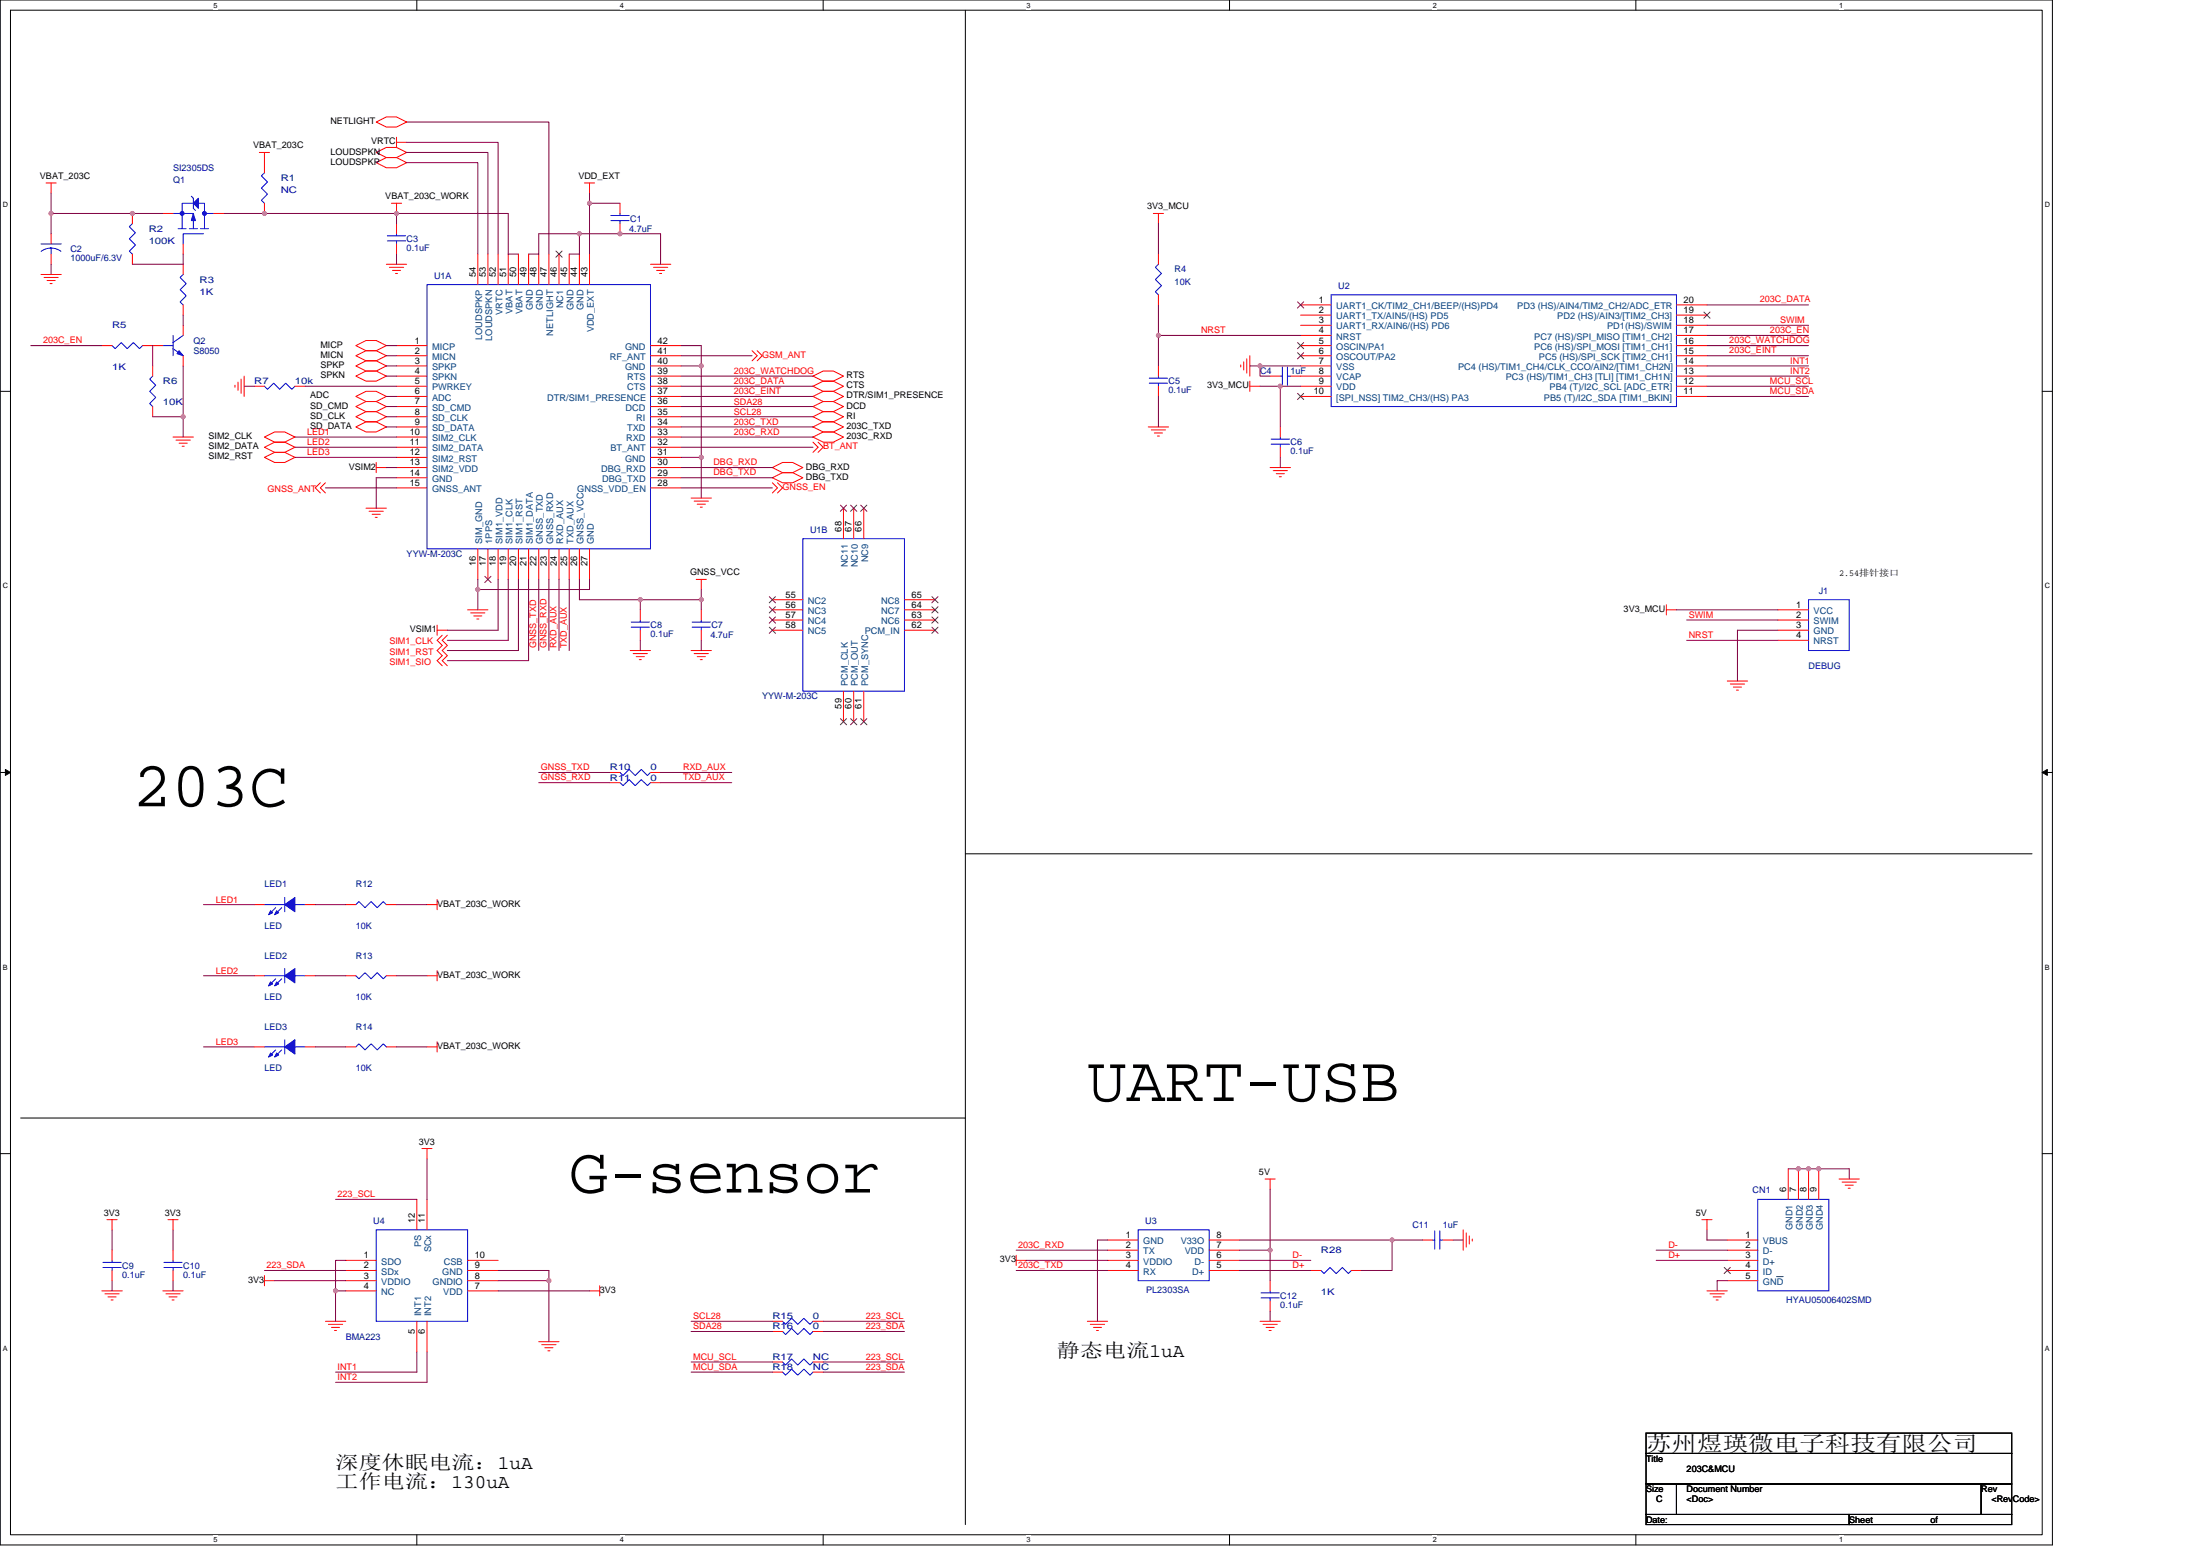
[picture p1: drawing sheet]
<svg xmlns="http://www.w3.org/2000/svg" width="297mm" height="210mm" viewBox="0 0 297 210" stroke-linecap="round" stroke-linejoin="round" font-family="sans-serif">
<path d="M0 0h277.1v208.5h-277.1zM1.4 1.4h274.3v205.7h-274.3z" fill="none" stroke="#000" stroke-width=".14"/>
<g fill="#fff">
<path d="M28.8 .1h.6v1.1h-.6z"/>
<path d="M28.8 207.3h.6v1.1h-.6z"/>
</g>
<path d="M56.3 0v1.4M56.3 207.1v1.4" fill="none" stroke="#000" stroke-width=".14"/>
<g fill="#fff">
<path d="M83.7 .1h.6v1.1h-.6z"/>
<path d="M83.7 207.3h.6v1.1h-.6z"/>
</g>
<path d="M111.1 0v1.4M111.1 207.1v1.4" fill="none" stroke="#000" stroke-width=".14"/>
<g fill="#fff">
<path d="M138.6 .1h.5v1.1h-.5z"/>
<path d="M138.6 207.3h.5v1.1h-.5z"/>
</g>
<path d="M166 0v1.4M166 207.1v1.4" fill="none" stroke="#000" stroke-width=".14"/>
<g fill="#fff">
<path d="M193.4 .1h.6v1.1h-.6z"/>
<path d="M193.4 207.3h.6v1.1h-.6z"/>
</g>
<path d="M220.9 0v1.4M220.9 207.1v1.4" fill="none" stroke="#000" stroke-width=".14"/>
<g fill="#fff">
<path d="M248.3 .1h.6v1.1h-.6z"/>
<path d="M248.3 207.3h.6v1.1h-.6z"/>
<path d="M.4 27.1h.7v1.1h-.7z"/>
<path d="M276.1 27.1h.7v1.1h-.7z"/>
<path d="M.4 78.5h.7v1.1h-.7z"/>
<path d="M276.1 78.5h.7v1.1h-.7z"/>
</g>
<path d="M0 52.8h1.4M275.7 52.8h1.4" fill="none" stroke="#000" stroke-width=".14"/>
<g fill="#fff">
<path d="M.4 130h.6v1.1h-.6z"/>
<path d="M276.1 130h.6v1.1h-.6z"/>
</g>
<path d="M0 104.2h1.4M275.7 104.2h1.4" fill="none" stroke="#000" stroke-width=".14"/>
<path d="M.7 103.8l.7 .4-.7 .4zM275.7 104.2l.7-.4v.8z" fill="#000" stroke="#000" stroke-width=".14"/>
<g fill="#fff">
<path d="M.4 181.4h.6v1.1h-.6z"/>
<path d="M276.1 181.4h.6v1.1h-.6z"/>
</g>
<path d="M130.3 1.4v204.3M130.3 115.2h144.1M0 155.7h1.4M2.8 150.9h127.5M275.7 155.7h1.4M222.2 193.4h49.4v2.7h-49.4zM222.2 196.1h49.4v4.2h-49.4zM222.2 200.3h4.2v4.1h-4.2zM222.2 204.4h27.5v1.3h-27.5zM226.4 200.3h41.1v4.1h-41.1zM249.7 204.4h21.9v1.3h-21.9zM267.5 200.3h4.1v4.1h-4.1z" fill="none" stroke="#000" stroke-width=".14"/>
<g fill="none" stroke="#f00" stroke-width=".14">
<path d="M50.8 16.5l1.4-.7h1.3l1.4 .7-1.4 .6h-1.3zM53.5 19.2h1.4M53.5 18.5v1.4M5.5 37h2.8M5.9 37.4h2M6.2 24.7h1.4M6.4 37.9h1M6.8 38.3h.2M6.9 24.7v1.4M6.9 31.5v1.4M6.9 34.3v1.4M17.9 34.3v1.4"/>
<path d="M17.9 28.8v1.4M22 28.8h1.4M24.7 35.7v1.3M24.7 32.9v1.4M28.8 28.8h1.4M35 20.6h1.4M35.7 20.6v2.7M35.7 27.4v1.4M50.8 20.6l1.4-.7h1.3l1.4 .7-1.4 .7h-1.3zM50.8 21.9l1.4-.6h1.3l1.4 .6-1.4 .7h-1.3zM52.2 35.7h2.7M52.6 36.1h1.9"/>
<path d="M52.8 27.4h1.4M53 36.5h1.1M53.4 36.9h.3M53.5 30.2v1.3M53.5 32.9v1.4M53.5 27.4v1.4M64.5 34.3v4.1M65.9 34.3v4.1M67.3 34.3v4.1M68.6 34.3v4.1M70 34.3v4.1M71.4 34.3v4.1"/>
<path d="M72.7 34.3v4.1M74.1 34.3v4.1M75.5 34.3v4.1M76.9 34.3v4.1M78.2 34.3v4.1M78.9 24.7h1.4M79.6 34.3v4.1M79.6 24.7v1.4M83.7 27.4v1.4M83.7 30.2v1.3M87.8 35.7h2.8M88.2 36.1h2"/>
<path d="M88.7 36.5h1M89.1 36.9h.2M155.7 28.8h1.4M156.4 28.8v1.4M156.4 39.8v1.3M156.4 34.3v1.4M13.8 46.6h1.3M19.2 46.6h2.8M20.6 54.9v1.3M20.6 49.4v1.4M23.4 59h2.7M23.8 59.4h1.9"/>
<path d="M24.2 59.8h1.1M24.7 43.9v1.4M24.7 48v1.4M24.7 41.1v1.4M31.7 52v.3M32.1 51.6v1.1M32.6 51.2v1.9M33 50.8v2.7M34.3 52.1h1.4M35.7 59l1.4-.7h1.3l1.4 .7-1.4 .7h-1.3zM39.8 52.1h1.4M48 53.5l1.4-.7h1.4l1.4 .7-1.4 .7h-1.4z"/>
<path d="M48 46.6l1.4-.6h1.4l1.4 .6-1.4 .7h-1.4zM48 48l1.4-.7h1.4l1.4 .7-1.4 .7h-1.4zM48 49.4l1.4-.7h1.4l1.4 .7-1.4 .7h-1.4zM48 50.8l1.4-.7h1.4l1.4 .7-1.4 .6h-1.4zM48 54.9l1.4-.7h1.4l1.4 .7-1.4 .7h-1.4zM48 56.2l1.4-.6h1.4l1.4 .6-1.4 .7h-1.4zM48 57.6l1.4-.7h1.4l1.4 .7-1.4 .7h-1.4zM53.5 46.6h4.2M53.5 48h4.2M53.5 49.4h4.2M53.5 50.8h4.2M53.5 52.1h4.2"/>
<path d="M53.5 53.5h4.2M53.5 54.9h4.2M53.5 56.2h4.2M53.5 57.6h4.2M53.5 59h4.2M87.8 59h4.1M87.8 57.6h4.1M87.8 56.2h4.1M87.8 54.9h4.1M87.8 53.5h4.1M87.8 52.1h4.1M87.8 50.8h4.1"/>
<path d="M87.8 49.4h4.1M87.8 48h4.1M87.8 46.6h4.1M101.5 47.3l.7 .7-.7 .7M102.2 47.3l.7 .7-.7 .7M109.8 59.7l.7 .7-.7 .6M109.8 59l1.3-.7h1.4l1.4 .7-1.4 .7h-1.4zM109.8 57.6l1.3-.7h1.4l1.4 .7-1.4 .7h-1.4zM109.8 56.2l1.3-.6h1.4l1.4 .6-1.4 .7h-1.4zM109.8 54.9l1.3-.7h1.4l1.4 .7-1.4 .7h-1.4zM109.8 50.8l1.3-.7h1.4l1.4 .7-1.4 .6h-1.4zM109.8 52.1l1.3-.7h1.4l1.4 .7-1.4 .7h-1.4z"/>
<path d="M109.8 53.5l1.3-.7h1.4l1.4 .7-1.4 .7h-1.4zM110.5 59.7l.6 .7-.6 .6M155 57.6h2.8M155.4 58h2M155.9 58.4h1.1M156.3 58.8h.2M156.4 49.4v1.4M156.4 52.1v1.4M167.5 49.2v.3M167.9 48.8v1.1M168.3 48.4v1.9M168.7 48v2.8"/>
<path d="M168.7 52.1h1.4M168.7 51.4v1.4M171.5 50.8h1.4M172.9 57.6v1.4M174.2 50.8h5.5M175.6 41.1h4.1M175.6 42.5h4.1M175.6 43.9h4.1M175.6 45.3h4.1M175.6 46.6h4.1M175.6 48h4.1M175.6 49.4h4.1"/>
<path d="M175.6 52.1h4.1M175.6 53.5h4.1M226.4 41.1h4.1M226.4 42.5h4.1M226.4 43.9h4.1M226.4 45.3h4.1M226.4 46.6h4.1M226.4 48h4.1M226.4 49.4h4.1M226.4 50.8h4.1M226.4 52.1h4.1M226.4 53.5h4.1"/>
<path d="M24.6 60.2h.3M35.7 60.4l1.4-.7h1.3l1.4 .7-1.4 .6h-1.3zM35.7 61.7l1.4-.7h1.3l1.4 .7-1.4 .7h-1.3zM43.3 65.2l-.7 .6 .7 .7M43.9 65.2l-.6 .6 .6 .7M49.4 68.6h2.8M49.8 69h1.9M50.2 69.4h1.1M50.7 69.8h.2M50.8 63.1h1.4M50.8 62.4v1.4M53.5 60.4h4.2"/>
<path d="M53.5 61.7h4.2M53.5 63.1h4.2M53.5 64.5h4.2M53.5 65.8h4.2M64.5 74.1v4.1M65.9 74.1v4.1M67.3 74.1v4.1M68.6 74.1v4.1M70 74.1v4.1M71.4 74.1v4.1M72.7 74.1v4.1M74.1 74.1v4.1"/>
<path d="M75.5 74.1v4.1M76.9 74.1v4.1M78.2 74.1v4.1M79.6 74.1v4.1M87.8 65.8h4.1M87.8 64.5h4.1M87.8 63.1h4.1M87.8 61.7h4.1M87.8 60.4h4.1M93.3 67.2h2.8M93.7 67.6h1.9M94 78.2h1.4"/>
<path d="M94.1 68h1.1M94.5 68.4h.3M94.7 78.2v1.4M104.3 65.2l.7 .6-.7 .7M104.3 64.5l1.4-.7h1.3l1.4 .7-1.4 .7h-1.3zM104.3 63.1l1.4-.7h1.3l1.4 .7-1.4 .7h-1.3zM105 65.2l.7 .6-.7 .7M113.9 68.6v4.1M115.3 68.6v4.1M116.6 68.6v4.1M171.5 63.1h2.7M171.9 63.5h1.9"/>
<path d="M172.3 63.9h1.1M172.7 64.3h.3M172.9 60.4v1.3M59 85h1.4M59 84.4v1.3M59.7 85.7l-.7 .7 .7 .7-.7 .7 .7 .7-.7 .7 .7 .6M60.4 85.7l-.7 .7 .7 .7-.7 .7 .7 .7-.7 .7 .7 .6M63.1 82.3h2.8M63.5 82.7h2M64 83.1h1.1M64.4 83.5h.3M85.1 87.8h2.7"/>
<path d="M85.5 88.2h1.9M85.9 88.6h1.1M86.3 89h.3M86.5 82.3v1.4M86.5 85v1.4M93.3 87.8h2.8M93.7 88.2h1.9M94.1 88.6h1.1M94.5 89h.3M94.7 82.3v1.4M94.7 85v1.4M104.3 80.9h4.1"/>
<path d="M104.3 82.3h4.1M104.3 83.7h4.1M104.3 85h4.1M113.9 93.3v4.1M115.3 93.3v4.1M116.6 93.3v4.1M122.1 85h4.1M122.1 83.7h4.1M122.1 82.3h4.1M122.1 80.9h4.1M225 82.3h1.4M225 81.6v1.4"/>
<path d="M233.2 91.9h2.8M233.6 92.3h1.9M234 92.7h1.1M234.4 93.1h.3M240.1 82.3h4.1M240.1 83.7h4.1M240.1 85h4.1M240.1 86.4h4.1M82.3 105.6h1.4M82.3 104.2h1.4M87.8 105.6h1.4M87.8 104.2h1.4"/>
<path d="M34.3 122.1h1.4M34.3 131.7h1.4M41.2 122.1h1.4M41.2 131.7h1.4M46.7 122.1h1.3M46.7 131.7h1.3M52.2 122.1h1.3M52.2 131.7h1.3M57.7 122.1h1.3M57.7 131.7h1.3M59 121.4v1.4M59 131v1.4"/>
<path d="M34.3 141.3h1.4M41.2 141.3h1.4M46.7 141.3h1.3M52.2 141.3h1.3M57 155h1.3M57.7 141.3h1.3M57.7 155v1.4M59 140.6v1.4M170.8 159.1h1.4M171.5 159.1v1.4M241.4 157.7v4.2M242.8 157.7v4.2"/>
<path d="M244.2 157.7v4.2M245.6 157.7v4.2M248.3 159.1h2.7M248.7 159.5h1.9M249.1 159.9h1.1M13.8 174.2h2.7M14.2 174.6h1.9M14.4 164.6h1.4M14.6 175h1.1M15 175.4h.3M15.1 164.6v1.4M15.1 168.7v1.4"/>
<path d="M15.1 171.4v1.4M22 174.2h2.7M22.4 174.6h1.9M22.7 164.6h1.3M22.8 175h1.1M23.2 175.4h.3M23.4 164.6v1.4M23.4 168.7v1.4M23.4 171.4v1.4M35.7 172.8h1.4M35.7 172.1v1.4M43.9 178.3h2.8"/>
<path d="M44.3 178.7h2M44.8 179.1h1.1M45.2 179.5h.2M46.7 170.1h4.1M46.7 171.4h4.1M46.7 172.8h4.1M46.7 174.2h4.1M56.3 178.3v4.1M56.3 161.9v4.1M57.7 178.3v4.1M57.7 161.9v4.1M63.1 174.2h4.2"/>
<path d="M63.1 172.8h4.2M63.1 171.4h4.2M63.1 170.1h4.2M79.6 174.2h1.4M81 173.5v1.4M104.3 179.7h1.4M104.3 178.3h1.4M109.8 179.7h1.3M109.8 178.3h1.3M137.2 170.1h1.4M137.2 169.4v1.4M146.8 178.3h2.7"/>
<path d="M147.2 178.7h1.9M147.6 179.1h1.1M148 179.5h.3M149.5 167.3h4.2M149.5 168.7h4.2M149.5 170.1h4.2M149.5 171.4h4.2M163.3 171.4h4.1M163.3 170.1h4.1M163.3 168.7h4.1M163.3 167.3h4.1M170.1 178.3h2.8"/>
<path d="M170.5 178.7h2M170.9 179.1h1.1M171.4 179.5h.2M171.5 172.8v1.4M171.5 175.6v1.3M177 171.4h1.3M182.5 171.4h1.3M192.1 167.3h1.3M194.8 167.3h1.4M197.6 166v2.7M198 166.4v1.9M198.4 166.8v1.1"/>
<path d="M198.8 167.2v.3M229.8 164.6h1.4M230.5 174.2h2.7M230.5 164.6v1.4M230.9 174.6h1.9M231.3 175h1.1M231.7 175.4h.3M233.2 167.3h4.1M233.2 168.7h4.1M233.2 170.1h4.1M233.2 171.4h4.1M233.2 172.8h4.1"/>
<path d="M249.5 160.3h.3M72.7 181.1h2.8M73.1 181.5h2M73.6 181.9h1.1M74 182.3h.2M104.3 185.2h1.4M104.3 183.8h1.4M109.8 185.2h1.3M109.8 183.8h1.3"/>
</g>
<g fill="none" stroke="#00f" stroke-width=".14">
<path d="M5.5 32.9h2.8M5.6 33.9a2.24 2.24 0 0 1 1.3-.4 2.24 2.24 0 0 1 1.3 .4M6.9 33.5v.8M17.9 30.2l-.4 .4 .8 .8-.8 .8 .8 .9-.8 .8 .4 .4M23.4 28.8h2.7v2.1M24 30.9h1.1M24.7 37l-.4 .4 .8 .9-.8 .8 .8 .8-.8 .8 .4 .4M25.6 30.9h1.1M25.8 26.5l.3 .3v1.3l.3 .3M26.1 27.4h-1.5v3.5M26.8 27.4h.8v3.5M27.1 30.9h1.1"/>
<path d="M27.5 31.5h-2.8v1.4M27.6 28.8h1.2M35.7 23.3l-.4 .4 .8 .9-.8 .8 .8 .8-.8 .8 .4 .4M52.3 32.5h2.5M52.3 31.8h2.5M53.5 31.5v.3M53.5 32.5v.4M57.7 38.4h30.1v35.7h-30.1zM82.5 29.8h2.4M82.5 29.1h2.4M83.7 28.8v.3M83.7 29.8v.4"/>
<path d="M156.4 35.7l-.4 .4 .8 .8-.8 .8 .8 .8-.8 .9 .4 .4M179.7 39.8h46.7v15.1h-46.7zM15.1 46.6l.4 .5 .9-.9 .8 .9 .8-.9 .8 .9 .4-.5M20.6 50.8l-.4 .4 .8 .8-.8 .8 .8 .8-.8 .9 .4 .4M22 46.6h1.4M23.4 47.1l1.3 .9M23.4 45.3v2.7M24.7 45.3l-1.3 .9M35.7 52.1l.4 .4 .8-.8 .9 .8 .8-.8 .8 .8 .4-.4M155.2 51.7h2.4M155.2 51h2.4M156.4 50.8v.2"/>
<path d="M156.4 51.7v.4M171.6 59.9h2.5M171.6 59.3h2.5M172.9 50.8h.2M172.9 59v.3M172.9 59.9v.5M173.1 49.5v2.5M173.8 50.8h.4M173.8 49.5v2.5M108.4 72.7h13.7v20.6h-13.7zM85.2 84.6h2.5M85.2 83.9h2.5"/>
<path d="M86.5 83.7v.2M86.5 84.6v.4M93.4 84.6h2.5M93.4 83.9h2.5M94.7 83.7v.2M94.7 84.6v.4M244.2 80.9h5.5v6.9h-5.5zM83.7 105.6l.4 .4 .8-.8 .9 .8 .8-.8 .8 .8 .4-.4M83.7 104.2l.4 .5 .8-.9 .9 .9 .8-.9 .8 .9 .4-.5M35.7 122.1h2.7M35.7 131.7h2.7M37.2 122.5l-.8 .8"/>
<path d="M37.2 132.1l-.8 .8M38 122.5l-.8 .8M38 132.1l-.8 .8M38.4 121.1v1.9M38.4 130.7v1.9M39.8 122.1h1.4M39.8 131.7h1.4M48 131.7l.5 .4 .8-.8 .8 .8 .8-.8 .8 .8 .5-.4M48 122.1l.5-.4 .8 .8 .8-.8 .8 .8 .8-.8 .5 .4M35.7 141.3h2.7M37.2 141.7l-.8 .8M38 141.7l-.8 .8"/>
<path d="M38.4 140.3v1.9M39.8 141.3h1.4M48 141.3l.5-.4 .8 .8 .8-.8 .8 .8 .8-.8 .5 .4M13.9 171h2.5M13.9 170.4h2.5M15.1 170.1v.3M15.1 171v.4M22.1 171h2.5M22.1 170.4h2.5M23.4 170.1v.3M23.4 171v.4M50.8 166h12.3v12.3h-12.3z"/>
<path d="M105.7 179.7l.4 .4 .8-.8 .8 .8 .8-.8 .9 .8 .4-.4M105.7 178.3l.4 .4 .8-.8 .8 .8 .8-.8 .9 .8 .4-.4M153.7 166h9.6v6.8h-9.6zM170.3 175.2h2.4M170.3 174.5h2.4M171.5 174.2v.3M171.5 175.2v.4M178.3 171.4l.5 .5 .8-.9 .8 .9 .8-.9 .9 .9 .4-.5M193.4 167.3h.3M193.7 166.1v2.5M194.4 167.3h.4M194.4 166.1v2.5"/>
<path d="M237.3 161.9h9.6v12.3h-9.6zM105.7 185.2l.4 .4 .8-.8 .8 .8 .8-.8 .9 .8 .4-.4M105.7 183.8l.4 .4 .8-.8 .8 .8 .8-.8 .9 .8 .4-.4"/>
</g>
<g fill="#00f" stroke="#00f" stroke-width=".14">
<path d="M24.2 47.3l.5 .7-.8-.3z" fill-rule="evenodd"/>
<path d="M38.4 122.1l1.4-1v1.9z" fill-rule="evenodd"/>
<path d="M36.5 122.9l.3 .3-.5 .2z" fill-rule="evenodd"/>
<path d="M37.4 122.9l.2 .3-.5 .2z" fill-rule="evenodd"/>
<path d="M26.1 27.4l.7-.6v1.3z" fill-rule="evenodd"/>
<path d="M26.1 28.8l.3 1h-.6z" fill-rule="evenodd"/>
<path d="M38.4 131.7l1.4-1v1.9z" fill-rule="evenodd"/>
<path d="M36.5 132.5l.3 .3-.5 .3z" fill-rule="evenodd"/>
<path d="M37.4 132.5l.2 .3-.5 .3z" fill-rule="evenodd"/>
<path d="M38.4 141.3l1.4-1v1.9z" fill-rule="evenodd"/>
<path d="M36.5 142.1l.3 .3-.5 .3z" fill-rule="evenodd"/>
<path d="M37.4 142.1l.2 .3-.5 .3z" fill-rule="evenodd"/>
<circle cx="24.6" cy="28.8" r=".27"/>
<circle cx="27.6" cy="28.8" r=".27"/>
</g>
<g fill="none" stroke="#804000" stroke-width=".14">
<path d="M75.1 33.9l.8 .8M75.9 33.9l-.8 .8M175.2 40.7l.8 .9M175.2 46.2l.8 .9M175.2 47.6l.8 .8M175.2 53.1l.8 .8M176 40.7l-.8 .9M176 46.2l-.8 .9M176 47.6l-.8 .8M176 53.1l-.8 .8M230.1 42.1l.8 .8M230.9 42.1l-.9 .8"/>
<path d="M65.5 77.8l.8 .8M66.3 77.8l-.8 .8M113.5 68.2l.8 .8M114.3 68.2l-.8 .8M114.8 68.2l.9 .8M115.7 68.2l-.9 .8M116.2 68.2l.8 .8M117 68.2l-.8 .8M103.9 80.5l.8 .9M103.9 81.9l.8 .8M103.9 83.3l.8 .8M103.9 84.6l.8 .9"/>
<path d="M104.7 80.5l-.8 .9M104.7 81.9l-.8 .8M104.7 83.3l-.8 .8M104.7 84.6l-.8 .9M113.5 97l.8 .8M114.3 97l-.8 .8M114.8 97l.9 .8M115.7 97l-.9 .8M116.2 97l.8 .8M117 97l-.8 .8M125.8 84.6l.9 .9M125.8 83.3l.9 .8"/>
<path d="M125.8 81.9l.9 .8M125.8 80.5l.9 .9M126.6 84.6l-.8 .9M126.6 83.3l-.8 .8M126.6 81.9l-.8 .8M126.6 80.5l-.8 .9M232.8 171l.8 .9M233.6 171l-.8 .9"/>
</g>
<path d="M239.9 172.3h.9" fill="none" stroke="#004080" stroke-width=".14"/>
<g fill="none" stroke="#800040" stroke-width=".14">
<path d="M54.9 16.5h19.2v17.8M54.9 19.2h12.4v15.1M6.9 35.7v1.3M6.9 26.1v2.7M6.9 28.8h15.1M6.9 28.8v2.7M24.7 34.3v1.4h-6.8M30.2 28.8h23.3M53.5 28.8h15.1v5.5h1.4M53.5 28.8v1.4M53.5 34.3v1.4M54.9 20.6h11v13.7"/>
<path d="M54.9 21.9h9.6v12.4M78.2 31.5h11v4.2M78.2 31.5h-5.5v2.8h-1.3M78.2 31.5v2.8h-1.3M79.6 27.4h4.1M79.6 26.1v1.3M79.6 27.4v6.9M156.4 30.2v4.1M4.2 46.6h9.6M20.6 56.2h4.1M20.6 46.6v2.8M24.7 42.5v1.4"/>
<path d="M24.7 49.4v9.6M33 52.1h1.3M39.8 59h13.7M41.2 52.1h12.3M52.2 53.5h1.3M52.2 46.6h1.3M52.2 48h1.3M52.2 49.4h1.3M52.2 50.8h1.3M52.2 54.9h1.3M52.2 56.2h1.3M52.2 57.6h1.3"/>
<path d="M91.9 50.8h17.9M91.9 46.6h2.8v2.8M91.9 49.4h2.8M91.9 48h9.6M91.9 57.6h17.9M91.9 59h17.9M91.9 52.1h17.9M91.9 56.2h17.9M91.9 53.5h17.9M91.9 54.9h17.9M94.7 49.4v12.3M156.4 41.1v4.2"/>
<path d="M156.4 53.5v4.1M156.4 45.3v4.1M156.4 45.3h19.2M168.7 49.4h1.4M170.1 52.1h2.8M172.9 52.1h2.7M172.9 52.1v5.5M175.6 49.4h-5.5v1.4h1.4M230.5 53.5h13.7M230.5 45.3h13.7M230.5 46.6h13.7M230.5 48h13.7"/>
<path d="M230.5 50.8h13.7M230.5 41.1h13.7M230.5 49.4h13.7M230.5 43.9h13.7M230.5 52.1h13.7M39.8 60.4h13.7M39.8 61.7h13.7M43.9 65.8h9.6M52.2 63.1h1.3M53.5 64.5h-2.7v4.1M64.5 78.2v1.4M64.5 79.6v2.7"/>
<path d="M67.3 78.2v6.8h-6.9M68.6 78.2v8.2h-8.2M70 78.2v9.6h-9.6M71.4 78.2v11h-11M72.7 78.2v9.6M74.1 78.2v9.6M75.5 78.2v9.6M76.9 78.2v9.6M78.2 78.2v2.7h8.3M79.6 78.2v1.4h-15.1M91.9 60.4h17.9M91.9 61.7h2.8"/>
<path d="M91.9 63.1h12.4M91.9 64.5h12.4M91.9 65.8h12.4M94.7 61.7v5.5M94.7 79.6v1.3M172.9 61.7v1.4M86.5 80.9h8.2M86.5 86.4v1.4M86.5 80.9v1.4M94.7 80.9v1.4M94.7 86.4v1.4M226.4 82.3h13.7"/>
<path d="M227.7 83.7h12.4M227.7 86.4h12.4M240.1 85h-5.5v6.9M72.7 104.2h9.6M72.7 105.6h9.6M89.2 105.6h9.6M89.2 104.2h9.6M27.5 131.7h6.8M27.5 122.1h6.8M42.6 131.7h4.1M42.6 122.1h4.1M53.5 122.1h4.2"/>
<path d="M53.5 131.7h4.2M27.5 141.3h6.8M42.6 141.3h4.1M53.5 141.3h4.2M57.7 156.4v5.5M241.4 157.7h8.3v1.4M15.1 172.8v1.4M15.1 166v2.7M23.4 172.8v1.4M23.4 166v2.7M35.7 171.4h11M37.1 172.8h9.6"/>
<path d="M45.3 161.9h11M45.3 174.2v4.1M45.3 174.2h1.4M46.7 170.1h-1.4v4.1M67.3 171.4h6.8v1.4M67.3 172.8h6.8M67.3 174.2h12.3M74.1 172.8v8.3M93.3 178.3h11M93.3 179.7h11M111.1 178.3h11M111.1 179.7h11"/>
<path d="M137.2 168.7h12.3M137.2 171.4h12.3M138.6 170.1h10.9M149.5 167.3h-1.3v11M167.4 167.3h20.6M167.4 168.7h4.1M167.4 171.4h9.6M167.4 170.1h9.6M171.5 160.5v8.2M171.5 176.9v1.4M171.5 168.7v4.1M192.1 167.3h-4.1v4.1h-4.2"/>
<path d="M196.2 167.3h1.4M223.6 168.7h9.6M223.6 170.1h9.6M230.5 166v1.3h2.7M233.2 172.8h-1.4v1.4M56.3 182.4v2.8h-11M57.7 182.4v4.1h-12.4M93.3 183.8h11M93.3 185.2h11M111.1 183.8h11M111.1 185.2h11"/>
</g>
<g fill="#f0f" stroke="#f0f" stroke-width=".14">
<circle cx="78.2" cy="31.5" r=".27"/>
<circle cx="94.7" cy="49.4" r=".27"/>
<circle cx="94.7" cy="61.7" r=".27"/>
<circle cx="79.6" cy="27.4" r=".27"/>
<circle cx="83.7" cy="31.5" r=".27"/>
<circle cx="64.5" cy="79.5" r=".27"/>
<circle cx="245.6" cy="157.7" r=".27"/>
<circle cx="244.2" cy="157.7" r=".27"/>
<circle cx="242.8" cy="157.7" r=".27"/>
<circle cx="35.7" cy="28.8" r=".27"/>
<circle cx="53.5" cy="28.8" r=".27"/>
<circle cx="188" cy="167.3" r=".27"/>
<circle cx="171.5" cy="168.7" r=".27"/>
<circle cx="156.4" cy="45.3" r=".27"/>
<circle cx="172.9" cy="52.1" r=".27"/>
<circle cx="17.9" cy="28.8" r=".27"/>
<circle cx="24.7" cy="56.2" r=".27"/>
<circle cx="6.9" cy="28.8" r=".27"/>
<circle cx="170.1" cy="49.4" r=".27"/>
<circle cx="94.7" cy="80.9" r=".27"/>
<circle cx="86.4" cy="80.9" r=".27"/>
<circle cx="74.1" cy="172.8" r=".27"/>
<circle cx="45.3" cy="174.2" r=".27"/>
</g>
<g font-size="8.8">
<text x="17.9" y="108.8">203C</text>
<text x="146.8" y="148.6">UART-USB</text>
<text x="76.9" y="160.9">G-sensor</text>
</g>
<text font-size="2.9" x="222.2" y="195.8">苏州煜瑛微电子科技有限公司</text>
<g font-size="2.6">
<text x="142.7" y="183.1">静态电流1uA</text>
<text x="45.3" y="198.2">深度休眠电流：1uA</text>
<text x="45.3" y="200.8">工作电流：130uA</text>
</g>
<g font-size="1.2">
<text x="44.6" y="16.7">NETLIGHT</text>
<text x="34.2" y="20">VBAT_203C</text>
<text x="44.6" y="20.9">LOUDSPKN</text>
<text x="44.6" y="22.2">LOUDSPKP</text>
<text x="50.1" y="19.5">VRTC</text>
<text x="5.4" y="24.2">VBAT_203C</text>
<text x="52" y="26.9">VBAT_203C_WORK</text>
<text x="78.1" y="24.2">VDD_EXT</text>
<text x="154.9" y="28.3">3V3_MCU</text>
<text x="64.2" y="37.4" transform="rotate(-90 64.2 37.4)">54</text>
<text x="65.6" y="37.4" transform="rotate(-90 65.6 37.4)">53</text>
<text x="67" y="37.4" transform="rotate(-90 67 37.4)">52</text>
<text x="68.3" y="37.4" transform="rotate(-90 68.3 37.4)">51</text>
<text x="69.7" y="37.4" transform="rotate(-90 69.7 37.4)">50</text>
<text x="71.1" y="37.4" transform="rotate(-90 71.1 37.4)">49</text>
<text x="72.5" y="37.4" transform="rotate(-90 72.5 37.4)">48</text>
<text x="73.8" y="37.4" transform="rotate(-90 73.8 37.4)">47</text>
<text x="75.2" y="37.4" transform="rotate(-90 75.2 37.4)">46</text>
<text x="76.6" y="37.4" transform="rotate(-90 76.6 37.4)">45</text>
<text x="77.9" y="37.4" transform="rotate(-90 77.9 37.4)">44</text>
<text x="79.3" y="37.4" transform="rotate(-90 79.3 37.4)">43</text>
<text x="178.1" y="40.9">1</text>
<text x="227.3" y="40.9">20</text>
<text x="43.3" y="46.9">MICP</text>
<text x="56" y="46.4">1</text>
<text x="56" y="47.7">2</text>
<text x="88.8" y="47.7">41</text>
<text x="88.8" y="46.4">42</text>
<text x="178.1" y="42.2">2</text>
<text x="178.1" y="43.6">3</text>
<text x="178.1" y="45">4</text>
<text x="178.1" y="46.4">5</text>
<text x="178.1" y="47.7">6</text>
<text x="227.3" y="42.2">19</text>
<text x="227.3" y="45">17</text>
<text x="227.3" y="46.4">16</text>
<text x="227.3" y="47.7">15</text>
<text x="227.3" y="43.6">18</text>
<text x="41.9" y="53.8">ADC</text>
<text x="43.3" y="48.3">MICN</text>
<text x="43.3" y="49.7">SPKP</text>
<text x="43.3" y="51">SPKN</text>
<text x="56" y="49.1">3</text>
<text x="56" y="50.5">4</text>
<text x="56" y="51.8">5</text>
<text x="56" y="53.2">6</text>
<text x="88.8" y="53.2">37</text>
<text x="88.8" y="49.1">40</text>
<text x="88.8" y="51.8">38</text>
<text x="88.8" y="50.5">39</text>
<text x="114.3" y="51">RTS</text>
<text x="114.3" y="52.4">CTS</text>
<text x="114.3" y="53.8">DTR/SIM1_PRESENCE</text>
<text x="163" y="52.4">3V3_MCU</text>
<text x="177.4" y="53.2">10</text>
<text x="178.1" y="49.1">7</text>
<text x="178.1" y="50.5">8</text>
<text x="178.1" y="51.8">9</text>
<text x="227.3" y="49.1">14</text>
<text x="227.3" y="50.5">13</text>
<text x="227.3" y="51.8">12</text>
<text x="227.3" y="53.2">11</text>
<text x="28.2" y="59.3">SIM2_CLK</text>
<text x="41.9" y="55.1">SD_CMD</text>
<text x="41.9" y="56.5">SD_CLK</text>
<text x="41.9" y="57.9">SD_DATA</text>
<text x="55.3" y="58.7">10</text>
<text x="56" y="54.6">7</text>
<text x="56" y="56">8</text>
<text x="56" y="57.3">9</text>
<text x="88.8" y="57.3">34</text>
<text x="88.8" y="54.6">36</text>
<text x="88.8" y="58.7">33</text>
<text x="88.8" y="56">35</text>
<text x="114.3" y="59.3">203C_RXD</text>
<text x="114.3" y="57.9">203C_TXD</text>
<text x="114.3" y="56.5">RI</text>
<text x="114.3" y="55.1">DCD</text>
<text x="28.2" y="60.6">SIM2_DATA</text>
<text x="28.2" y="62">SIM2_RST</text>
<text x="47.1" y="63.4">VSIM2</text>
<text x="55.3" y="60.1">11</text>
<text x="55.3" y="61.4">12</text>
<text x="55.3" y="62.8">13</text>
<text x="55.3" y="64.2">14</text>
<text x="55.3" y="65.6">15</text>
<text x="88.8" y="65.6">28</text>
<text x="88.8" y="64.2">29</text>
<text x="88.8" y="60.1">32</text>
<text x="88.8" y="62.8">30</text>
<text x="88.8" y="61.4">31</text>
<text x="108.8" y="64.7">DBG_TXD</text>
<text x="108.8" y="63.4">DBG_RXD</text>
<text x="113.6" y="71.7" transform="rotate(-90 113.6 71.7)">68</text>
<text x="115" y="71.7" transform="rotate(-90 115 71.7)">67</text>
<text x="116.3" y="71.7" transform="rotate(-90 116.3 71.7)">66</text>
<text x="64.2" y="76.4" transform="rotate(-90 64.2 76.4)">16</text>
<text x="65.6" y="76.4" transform="rotate(-90 65.6 76.4)">17</text>
<text x="67" y="76.4" transform="rotate(-90 67 76.4)">18</text>
<text x="68.3" y="76.4" transform="rotate(-90 68.3 76.4)">19</text>
<text x="69.7" y="76.4" transform="rotate(-90 69.7 76.4)">20</text>
<text x="71.1" y="76.4" transform="rotate(-90 71.1 76.4)">21</text>
<text x="72.5" y="76.4" transform="rotate(-90 72.5 76.4)">22</text>
<text x="73.8" y="76.4" transform="rotate(-90 73.8 76.4)">23</text>
<text x="75.2" y="76.4" transform="rotate(-90 75.2 76.4)">24</text>
<text x="76.6" y="76.4" transform="rotate(-90 76.6 76.4)">25</text>
<text x="77.9" y="76.4" transform="rotate(-90 77.9 76.4)">26</text>
<text x="79.3" y="76.4" transform="rotate(-90 79.3 76.4)">27</text>
<text x="93.2" y="77.6">GNSS_VCC</text>
<text x="248.3" y="77.8">2.54排针接口</text>
<text x="106.1" y="80.6">55</text>
<text x="106.1" y="82">56</text>
<text x="106.1" y="83.4">57</text>
<text x="123.1" y="83.4">63</text>
<text x="123.1" y="82">64</text>
<text x="123.1" y="80.6">65</text>
<text x="219.2" y="82.6">3V3_MCU</text>
<text x="242.5" y="82">1</text>
<text x="242.5" y="83.4">2</text>
<text x="55.3" y="85.3">VSIM1</text>
<text x="106.1" y="84.8">58</text>
<text x="123.1" y="84.8">62</text>
<text x="242.5" y="84.8">3</text>
<text x="242.5" y="86.1">4</text>
<text x="113.6" y="95.6" transform="rotate(-90 113.6 95.6)">59</text>
<text x="115" y="95.6" transform="rotate(-90 115 95.6)">60</text>
<text x="116.3" y="95.6" transform="rotate(-90 116.3 95.6)">61</text>
<text x="59" y="122.4">VBAT_203C_WORK</text>
<text x="59" y="132">VBAT_203C_WORK</text>
<text x="59" y="141.6">VBAT_203C_WORK</text>
<text x="56.6" y="154.5">3V3</text>
<text x="170" y="158.6">5V</text>
<text x="241.2" y="160.9" transform="rotate(-90 241.2 160.9)">6</text>
<text x="242.5" y="160.9" transform="rotate(-90 242.5 160.9)">7</text>
<text x="243.9" y="160.9" transform="rotate(-90 243.9 160.9)">8</text>
<text x="245.3" y="160.9" transform="rotate(-90 245.3 160.9)">9</text>
<text x="14" y="164.1">3V3</text>
<text x="22.3" y="164.1">3V3</text>
<text x="56" y="165" transform="rotate(-90 56 165)">12</text>
<text x="57.4" y="165" transform="rotate(-90 57.4 165)">11</text>
<text x="152" y="167.1">1</text>
<text x="164.2" y="167.1">8</text>
<text x="229" y="164.1">5V</text>
<text x="235.7" y="167.1">1</text>
<text x="33.5" y="173.1">3V3</text>
<text x="49.1" y="169.8">1</text>
<text x="49.1" y="171.2">2</text>
<text x="49.1" y="172.5">3</text>
<text x="49.1" y="173.9">4</text>
<text x="64.1" y="173.9">7</text>
<text x="64.1" y="169.8">10</text>
<text x="64.1" y="172.5">8</text>
<text x="64.1" y="171.2">9</text>
<text x="135" y="170.4">3V3</text>
<text x="152" y="168.4">2</text>
<text x="152" y="169.8">3</text>
<text x="152" y="171.2">4</text>
<text x="164.2" y="168.4">7</text>
<text x="164.2" y="169.8">6</text>
<text x="164.2" y="171.2">5</text>
<text x="235.7" y="172.5">5</text>
<text x="235.7" y="168.4">2</text>
<text x="235.7" y="169.8">3</text>
<text x="235.7" y="171.2">4</text>
<text x="56" y="180" transform="rotate(-90 56 180)">5</text>
<text x="57.4" y="180" transform="rotate(-90 57.4 180)">6</text>
<text x="81" y="174.5">3V3</text>
<text x="222.2" y="197.2">Title</text>
<text x="222.2" y="201.4">Size</text>
<text x="223.6" y="202.7">C</text>
<text x="227.7" y="201.4">Document Number</text>
<text x="227.7" y="202.7">&lt;Doc&gt;</text>
<text x="227.7" y="198.6">203C&amp;MCU</text>
<text x="267.5" y="201.4">Rev</text>
<text x="268.9" y="202.7">&lt;RevCode&gt;</text>
<text x="222.2" y="205.5">Date:</text>
<text x="249.7" y="205.5">Sheet</text>
<text x="260.6" y="205.5">of</text>
</g>
<g font-size="1.2" fill="#000080">
<text x="23.4" y="23.1">SI2305DS</text>
<text x="23.4" y="24.7">Q1</text>
<text x="37.9" y="24.4">R1</text>
<text x="37.9" y="26.1">NC</text>
<text x="85.1" y="29.9">C1</text>
<text x="9.5" y="34">C2</text>
<text x="9.5" y="35.3">1000uF/6.3V</text>
<text x="20.1" y="31.3">R2</text>
<text x="20.1" y="32.9">100K</text>
<text x="54.9" y="32.6">C3</text>
<text x="54.9" y="33.9">0.1uF</text>
<text x="84.9" y="31.3">4.7uF</text>
<text x="26.9" y="38.1">R3</text>
<text x="26.9" y="39.8">1K</text>
<text x="58.6" y="37.6">U1A</text>
<text x="158.6" y="36.8">R4</text>
<text x="158.6" y="38.4">10K</text>
<text x="180.7" y="39">U2</text>
<text x="15.1" y="44.3">R5</text>
<text x="26.1" y="46.4">Q2</text>
<text x="26.1" y="47.7">S8050</text>
<text x="15.1" y="49.9">1K</text>
<text x="22" y="51.9">R6</text>
<text x="34.3" y="51.9">R7</text>
<text x="39.8" y="51.9">10k</text>
<text x="157.8" y="51.9">C5</text>
<text x="157.8" y="53.1">0.1uF</text>
<text x="170.1" y="50.5">C4</text>
<text x="174.2" y="50.5">1uF</text>
<text x="22" y="54.6">10K</text>
<text x="174.2" y="60.1">C6</text>
<text x="174.2" y="61.3">0.1uF</text>
<text x="109.4" y="71.9">U1B</text>
<text x="54.9" y="75.2">YYW-M-203C</text>
<text x="245.6" y="80.1">J1</text>
<text x="87.8" y="84.8">C8</text>
<text x="87.8" y="86">0.1uF</text>
<text x="95.9" y="86.1">4.7uF</text>
<text x="96.1" y="84.8">C7</text>
<text x="102.9" y="94.4">YYW-M-203C</text>
<text x="244.2" y="90.3">DEBUG</text>
<text x="82.3" y="105.3">R11</text>
<text x="82.3" y="104">R10</text>
<text x="87.8" y="105.3">0</text>
<text x="87.8" y="104">0</text>
<text x="35.7" y="119.8">LED1</text>
<text x="48" y="119.8">R12</text>
<text x="35.7" y="125.4">LED</text>
<text x="48" y="125.4">10K</text>
<text x="35.7" y="129.3">LED2</text>
<text x="48" y="129.3">R13</text>
<text x="35.7" y="135">LED</text>
<text x="48" y="135">10K</text>
<text x="35.7" y="138.9">LED3</text>
<text x="48" y="138.9">R14</text>
<text x="35.7" y="144.6">LED</text>
<text x="48" y="144.6">10K</text>
<text x="236.6" y="161">CN1</text>
<text x="50.4" y="165.2">U4</text>
<text x="154.6" y="165.2">U3</text>
<text x="190.7" y="165.7">C11</text>
<text x="194.8" y="165.7">1uF</text>
<text x="16.5" y="171.2">C9</text>
<text x="16.5" y="172.4">0.1uF</text>
<text x="24.7" y="171.2">C10</text>
<text x="24.7" y="172.4">0.1uF</text>
<text x="178.3" y="169.1">R28</text>
<text x="104.3" y="179.4">R16</text>
<text x="104.3" y="178">R15</text>
<text x="109.8" y="179.4">0</text>
<text x="109.8" y="178">0</text>
<text x="154.8" y="174.5">PL2303SA</text>
<text x="172.9" y="175.3">C12</text>
<text x="172.9" y="176.5">0.1uF</text>
<text x="178.3" y="174.8">1K</text>
<text x="241.2" y="175.8">HYAU05006402SMD</text>
<text x="46.7" y="180.8">BMA223</text>
<text x="104.3" y="184.9">R18</text>
<text x="104.3" y="183.5">R17</text>
<text x="109.8" y="184.9">NC</text>
<text x="109.8" y="183.5">NC</text>
</g>
<g font-size="1.2" fill="#004080">
<text x="71.9" y="41.9" transform="rotate(-90 71.9 41.9)">GND</text>
<text x="73.3" y="41.9" transform="rotate(-90 73.3 41.9)">GND</text>
<text x="76" y="41.6" transform="rotate(-90 76 41.6)">NC1</text>
<text x="77.4" y="41.9" transform="rotate(-90 77.4 41.9)">GND</text>
<text x="78.8" y="41.9" transform="rotate(-90 78.8 41.9)">GND</text>
<text x="180.4" y="41.7">UART1_CK/TIM2_CH1/BEEP/(HS)PD4</text>
<text x="204.8" y="41.7">PD3 (HS)/AIN4/TIM2_CH2/ADC_ETR</text>
<text x="58.3" y="47.2">MICP</text>
<text x="65.1" y="45.9" transform="rotate(-90 65.1 45.9)">LOUDSPKP</text>
<text x="66.4" y="46" transform="rotate(-90 66.4 46)">LOUDSPKN</text>
<text x="67.8" y="42.5" transform="rotate(-90 67.8 42.5)">VRTC</text>
<text x="69.2" y="42.4" transform="rotate(-90 69.2 42.4)">VBAT</text>
<text x="70.6" y="42.4" transform="rotate(-90 70.6 42.4)">VBAT</text>
<text x="74.7" y="45.3" transform="rotate(-90 74.7 45.3)">NETLIGHT</text>
<text x="80.2" y="44.9" transform="rotate(-90 80.2 44.9)">VDD_EXT</text>
<text x="84.4" y="47.2">GND</text>
<text x="180.4" y="43.1">UART1_TX/AIN5/(HS) PD5</text>
<text x="180.4" y="44.5">UART1_RX/AIN6/(HS) PD6</text>
<text x="180.4" y="45.8">NRST</text>
<text x="180.4" y="47.2">OSCIN/PA1</text>
<text x="207.2" y="45.8">PC7 (HS)/SPI_MISO [TIM1_CH2]</text>
<text x="207.2" y="47.2">PC6 (HS)/SPI_MOSI [TIM1_CH1]</text>
<text x="210.3" y="43.1">PD2 (HS)/AIN3/[TIM2_CH3]</text>
<text x="217" y="44.5">PD1(HS)/SWIM</text>
<text x="58.3" y="48.6">MICN</text>
<text x="58.3" y="49.9">SPKP</text>
<text x="58.3" y="51.3">SPKN</text>
<text x="58.3" y="52.7">PWRKEY</text>
<text x="82.3" y="48.6">RF_ANT</text>
<text x="84.4" y="49.9">GND</text>
<text x="84.7" y="52.7">CTS</text>
<text x="84.7" y="51.3">RTS</text>
<text x="180.4" y="48.6">OSCOUT/PA2</text>
<text x="180.4" y="49.9">VSS</text>
<text x="180.4" y="51.3">VCAP</text>
<text x="180.4" y="52.7">VDD</text>
<text x="196.9" y="49.9">PC4 (HS)/TIM1_CH4/CLK_CCO/AIN2/[TIM1_CH2N]</text>
<text x="203.3" y="51.3">PC3 (HS)/TIM1_CH3 [TLI] [TIM1_CH1N]</text>
<text x="207.8" y="48.6">PC5 (HS)/SPI_SCK [TIM2_CH1]</text>
<text x="209.2" y="52.7">PB4 (T)/I2C_SCL [ADC_ETR]</text>
<text x="58.3" y="54.1">ADC</text>
<text x="58.3" y="55.4">SD_CMD</text>
<text x="58.3" y="56.8">SD_CLK</text>
<text x="58.3" y="58.2">SD_DATA</text>
<text x="58.3" y="59.5">SIM2_CLK</text>
<text x="73.9" y="54.1">DTR/SIM1_PRESENCE</text>
<text x="84.5" y="55.4">DCD</text>
<text x="84.5" y="59.5">RXD</text>
<text x="84.7" y="58.2">TXD</text>
<text x="85.9" y="56.8">RI</text>
<text x="180.4" y="54.1">[SPI_NSS] TIM2_CH3/(HS) PA3</text>
<text x="208.5" y="54.1">PB5 (T)/I2C_SDA [TIM1_BKIN]</text>
<text x="58.3" y="60.9">SIM2_DATA</text>
<text x="58.3" y="62.3">SIM2_RST</text>
<text x="58.3" y="63.7">SIM2_VDD</text>
<text x="58.3" y="65">GND</text>
<text x="81.2" y="63.7">DBG_RXD</text>
<text x="81.3" y="65">DBG_TXD</text>
<text x="82.4" y="60.9">BT_ANT</text>
<text x="84.4" y="62.3">GND</text>
<text x="58.3" y="66.4">GNSS_ANT</text>
<text x="77.9" y="66.4">GNSS_VDD_EN</text>
<text x="65.1" y="73.4" transform="rotate(-90 65.1 73.4)">SIM_GND</text>
<text x="66.4" y="73.4" transform="rotate(-90 66.4 73.4)">1PPS</text>
<text x="67.8" y="73.4" transform="rotate(-90 67.8 73.4)">SIM1_VDD</text>
<text x="69.2" y="73.4" transform="rotate(-90 69.2 73.4)">SIM1_CLK</text>
<text x="70.6" y="73.4" transform="rotate(-90 70.6 73.4)">SIM1_RST</text>
<text x="71.9" y="73.4" transform="rotate(-90 71.9 73.4)">SIM1_DATA</text>
<text x="73.3" y="73.4" transform="rotate(-90 73.3 73.4)">GNSS_TXD</text>
<text x="74.7" y="73.4" transform="rotate(-90 74.7 73.4)">GNSS_RXD</text>
<text x="76" y="73.4" transform="rotate(-90 76 73.4)">RXD_AUX</text>
<text x="77.4" y="73.4" transform="rotate(-90 77.4 73.4)">TXD_AUX</text>
<text x="78.8" y="73.4" transform="rotate(-90 78.8 73.4)">GNSS_VCC</text>
<text x="80.2" y="73.4" transform="rotate(-90 80.2 73.4)">GND</text>
<text x="114.5" y="76.6" transform="rotate(-90 114.5 76.6)">NC11</text>
<text x="115.8" y="76.6" transform="rotate(-90 115.8 76.6)">NC10</text>
<text x="117.2" y="75.9" transform="rotate(-90 117.2 75.9)">NC9</text>
<text x="109.1" y="81.5">NC2</text>
<text x="109.1" y="82.9">NC3</text>
<text x="119" y="82.9">NC7</text>
<text x="119" y="81.5">NC8</text>
<text x="244.9" y="82.9">VCC</text>
<text x="109.1" y="84.2">NC4</text>
<text x="109.1" y="85.6">NC5</text>
<text x="116.8" y="85.6">PCM_IN</text>
<text x="119" y="84.2">NC6</text>
<text x="244.9" y="84.2">SWIM</text>
<text x="244.9" y="85.6">GND</text>
<text x="244.9" y="87">NRST</text>
<text x="114.5" y="92.6" transform="rotate(-90 114.5 92.6)">PCM_CLK</text>
<text x="115.8" y="92.6" transform="rotate(-90 115.8 92.6)">PCM_OUT</text>
<text x="117.2" y="92.6" transform="rotate(-90 117.2 92.6)">PCM_SYNC</text>
<text x="154.4" y="167.9">GND</text>
<text x="159.4" y="167.9">V33O</text>
<text x="238" y="167.9">VBUS</text>
<text x="242" y="166" transform="rotate(-90 242 166)">GND1</text>
<text x="243.4" y="166" transform="rotate(-90 243.4 166)">GND2</text>
<text x="244.8" y="166" transform="rotate(-90 244.8 166)">GND3</text>
<text x="246.1" y="166" transform="rotate(-90 246.1 166)">GND4</text>
<text x="51.5" y="170.6">SDO</text>
<text x="51.5" y="172">SDx</text>
<text x="51.5" y="173.4">VDDIO</text>
<text x="56.9" y="168.3" transform="rotate(-90 56.9 168.3)">PS</text>
<text x="58.2" y="169" transform="rotate(-90 58.2 169)">SCx</text>
<text x="58.4" y="173.4">GNDIO</text>
<text x="59.7" y="172">GND</text>
<text x="59.9" y="170.6">CSB</text>
<text x="154.4" y="169.3">TX</text>
<text x="154.4" y="170.6">VDDIO</text>
<text x="154.4" y="172">RX</text>
<text x="160" y="169.3">VDD</text>
<text x="161" y="172">D+</text>
<text x="161.3" y="170.6">D-</text>
<text x="238" y="169.3">D-</text>
<text x="238" y="170.6">D+</text>
<text x="238" y="172">ID</text>
<text x="238" y="173.4">GND</text>
<text x="51.5" y="174.8">NC</text>
<text x="56.9" y="177.6" transform="rotate(-90 56.9 177.6)">INT1</text>
<text x="58.2" y="177.6" transform="rotate(-90 58.2 177.6)">INT2</text>
<text x="59.8" y="174.8">VDD</text>
</g>
<g font-size="1.2" fill="#f00">
<text x="237.6" y="40.8">203C_DATA</text>
<text x="5.8" y="46.3">203C_EN</text>
<text x="162.2" y="45">NRST</text>
<text x="233.5" y="46.3">203C_WATCHDOG</text>
<text x="233.5" y="47.7">203C_EINT</text>
<text x="239" y="44.9">203C_EN</text>
<text x="240.3" y="43.6">SWIM</text>
<text x="99.1" y="50.4">203C_WATCHDOG</text>
<text x="99.1" y="51.8">203C_DATA</text>
<text x="99.1" y="53.2">203C_EINT</text>
<text x="102.9" y="48.3">GSM_ANT</text>
<text x="239" y="53.2">MCU_SDA</text>
<text x="239" y="51.8">MCU_SCL</text>
<text x="241.7" y="49.1">INT1</text>
<text x="241.7" y="50.5">INT2</text>
<text x="41.5" y="58.7">LED1</text>
<text x="99.1" y="57.3">203C_TXD</text>
<text x="99.1" y="58.7">203C_RXD</text>
<text x="99.1" y="56">SCL28</text>
<text x="99.1" y="54.6">SDA28</text>
<text x="41.5" y="60.1">LED2</text>
<text x="41.5" y="61.4">LED3</text>
<text x="96.3" y="62.8">DBG_RXD</text>
<text x="96.3" y="64.1">DBG_TXD</text>
<text x="111.1" y="60.6">BT_ANT</text>
<text x="36.1" y="66.4">GNSS_ANT</text>
<text x="105.7" y="66.1">GNSS_EN</text>
<text x="228" y="83.4">SWIM</text>
<text x="52.6" y="87">SIM1_CLK</text>
<text x="52.6" y="88.3">SIM1_RST</text>
<text x="52.6" y="89.7">SIM1_SIO</text>
<text x="72.4" y="87.5" transform="rotate(-90 72.4 87.5)">GNSS_TXD</text>
<text x="73.8" y="87.5" transform="rotate(-90 73.8 87.5)">GNSS_RXD</text>
<text x="75.1" y="87.5" transform="rotate(-90 75.1 87.5)">RXD_AUX</text>
<text x="76.5" y="87.5" transform="rotate(-90 76.5 87.5)">TXD_AUX</text>
<text x="228" y="86.1">NRST</text>
<text x="73" y="103.9">GNSS_TXD</text>
<text x="73" y="105.3">GNSS_RXD</text>
<text x="92.2" y="105.3">TXD_AUX</text>
<text x="92.2" y="103.9">RXD_AUX</text>
<text x="29.1" y="121.8">LED1</text>
<text x="29.1" y="131.4">LED2</text>
<text x="29.1" y="141">LED3</text>
<text x="45.6" y="161.5">223_SCL</text>
<text x="36" y="171.1">223_SDA</text>
<text x="137.5" y="168.4">203C_RXD</text>
<text x="137.5" y="171.1">203C_TXD</text>
<text x="174.5" y="171.2">D+</text>
<text x="174.5" y="169.8">D-</text>
<text x="225.3" y="169.8">D+</text>
<text x="225.3" y="168.4">D-</text>
<text x="93.6" y="178">SCL28</text>
<text x="93.6" y="179.4">SDA28</text>
<text x="116.9" y="178">223_SCL</text>
<text x="116.9" y="179.4">223_SDA</text>
<text x="45.6" y="184.9">INT1</text>
<text x="93.6" y="183.5">MCU_SCL</text>
<text x="93.6" y="184.8">MCU_SDA</text>
<text x="116.9" y="183.5">223_SCL</text>
<text x="116.9" y="184.8">223_SDA</text>
<text x="45.6" y="186.3">INT2</text>
</g>
<g font-size="1">
<text x="28.8" y="1">5</text>
<text x="83.7" y="1">4</text>
<text x="138.6" y="1">3</text>
<text x="193.4" y="1">2</text>
<text x="248.3" y="1">1</text>
<text x=".4" y="28">D</text>
<text x="276.1" y="28">D</text>
<text x=".4" y="79.4">C</text>
<text x="276.1" y="79.4">C</text>
<text x=".4" y="130.9">B</text>
<text x="276.1" y="130.9">B</text>
<text x=".4" y="182.3">A</text>
<text x="276.1" y="182.3">A</text>
<text x="28.8" y="208.1">5</text>
<text x="83.7" y="208.1">4</text>
<text x="138.6" y="208.1">3</text>
<text x="193.4" y="208.1">2</text>
<text x="248.3" y="208.1">1</text>
</g>
</svg>
